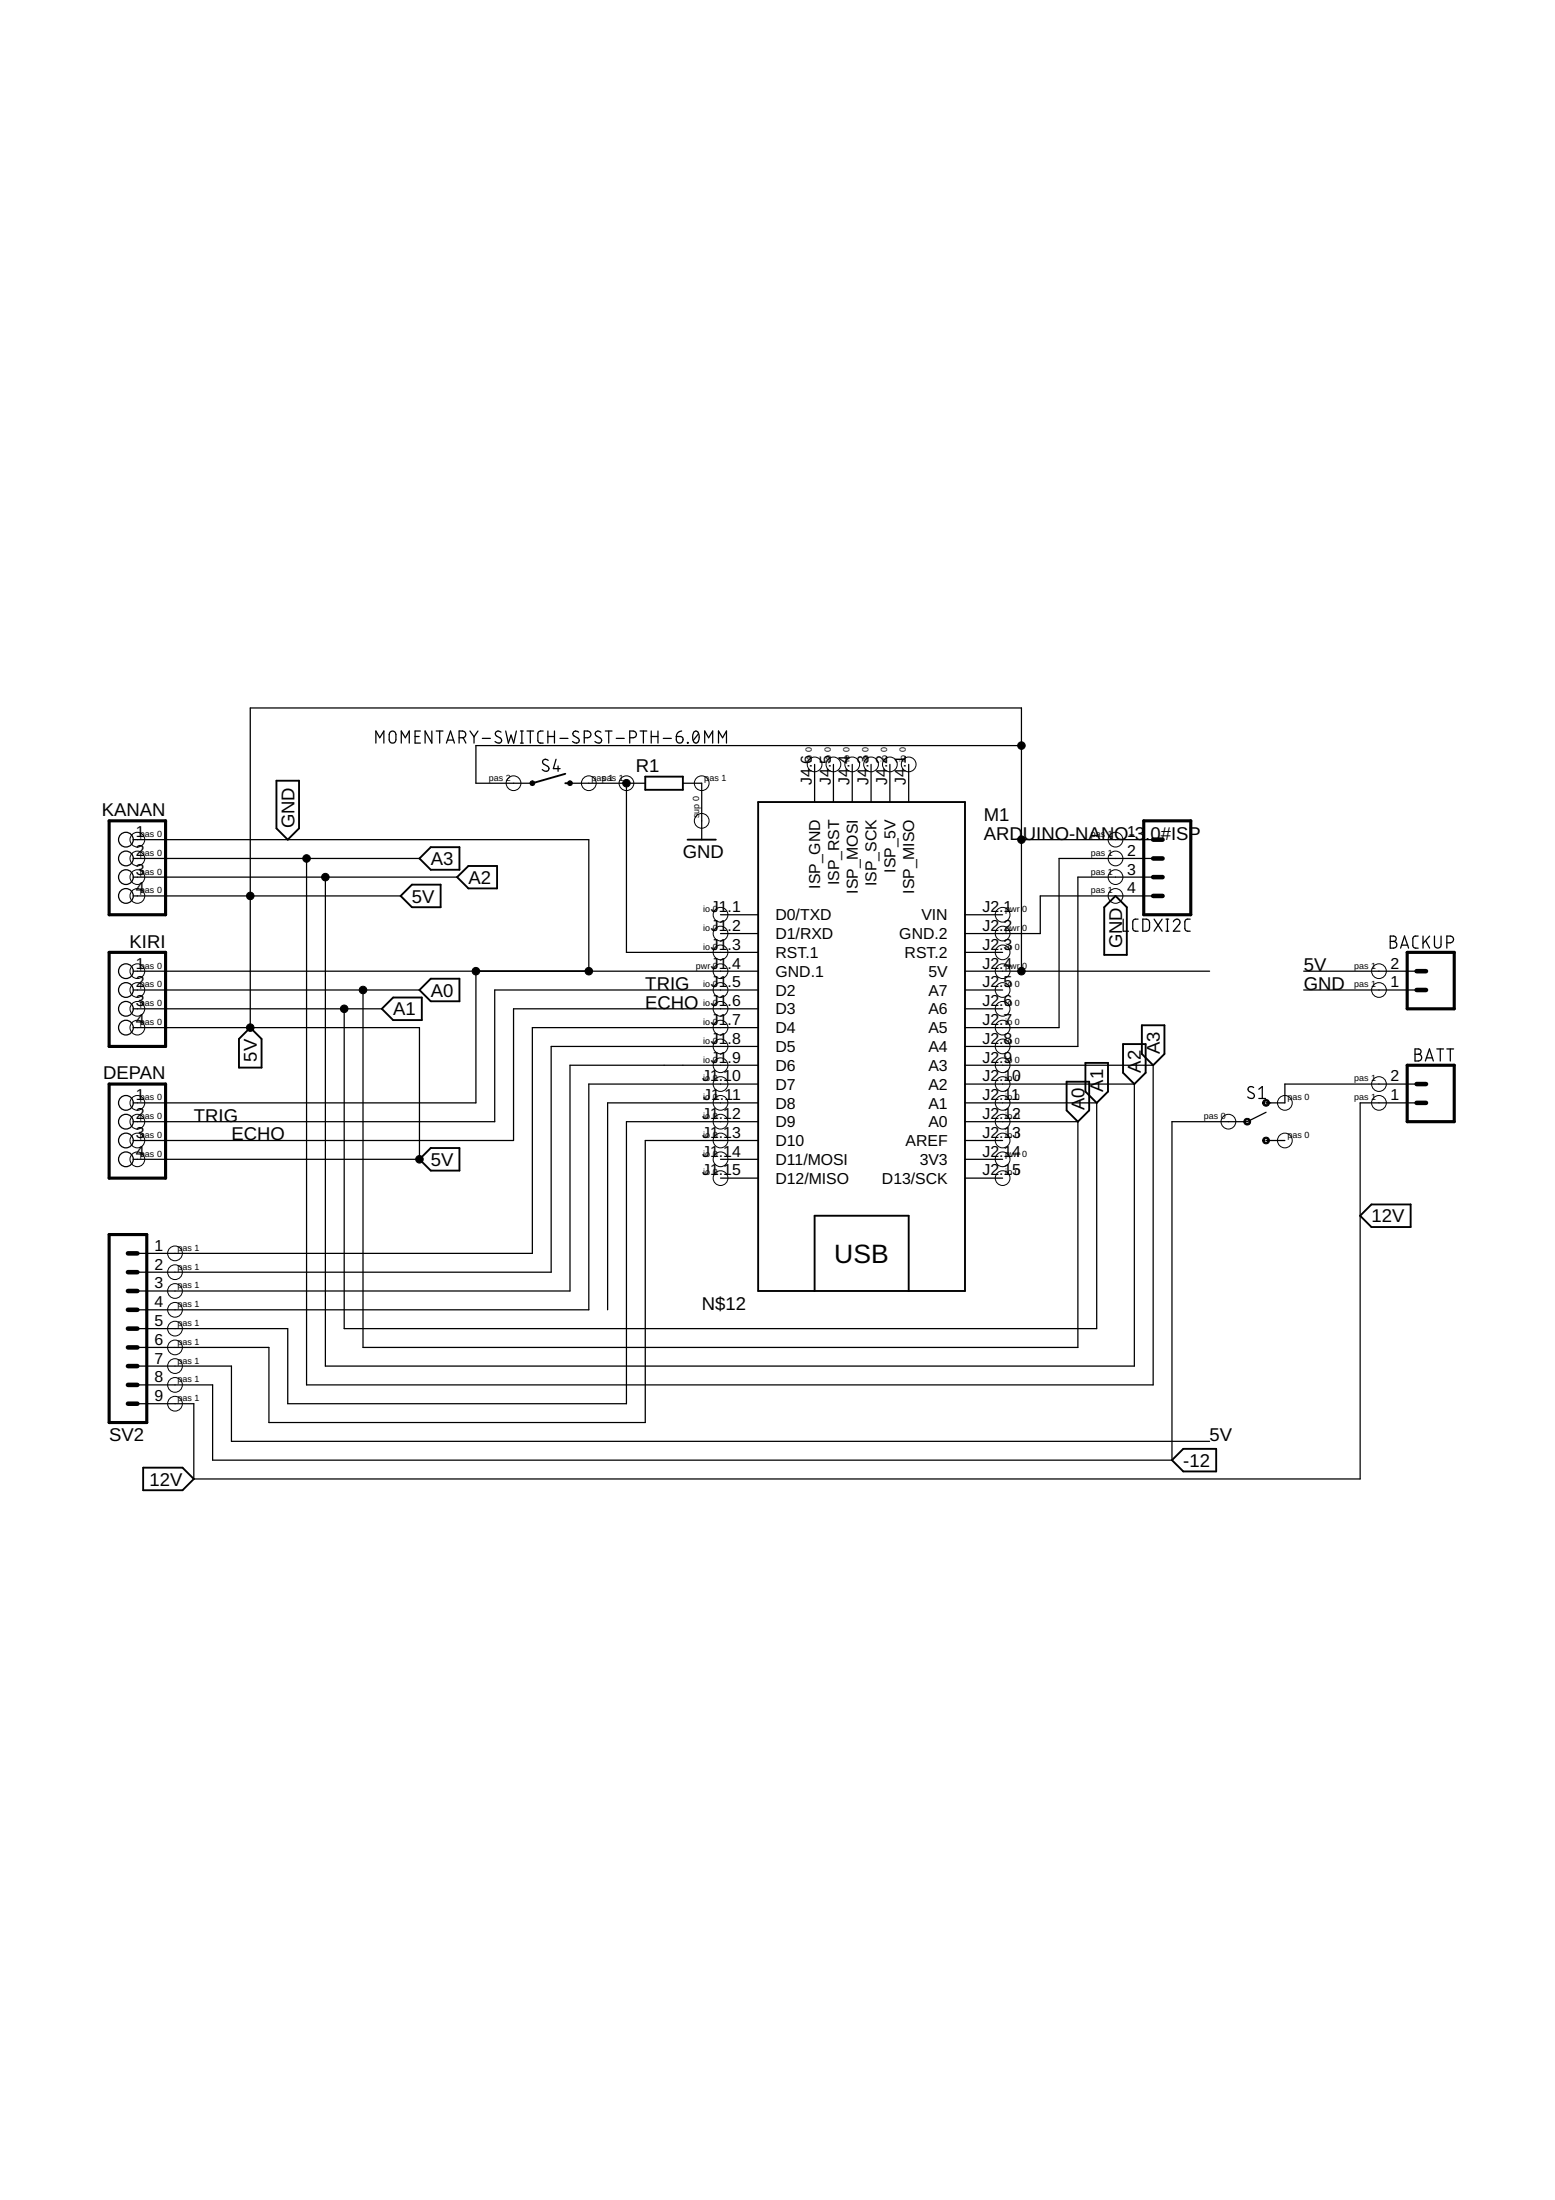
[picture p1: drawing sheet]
<svg xmlns="http://www.w3.org/2000/svg" width="210mm" height="297mm" viewBox="0 0 210 297" stroke-linecap="round" stroke-linejoin="round" font-family="sans-serif">
<g fill="none" stroke="#000" stroke-width=".17">
<path d="M52.7 98.8a.45 .45 0 0 1 .5-.1 .45 .45 0 0 1 .2 .5v.7a.46 .46 0 0 1-.4 .4 .46 .46 0 0 1-.5-.4v-.7zM56 99.4h.6M56.7 98.7h-.7v1.6h.7M58.3 98.7v1.6l-.9-1.6v1.6M58.9 98.7h.9M59.4 98.7v1.6M60.4 99.9h.8M62 99.6h.4a.46 .46 0 0 0 .5-.4 .46 .46 0 0 0-.5-.5h-.4v1.6M62.5 99.6l.4 .7M63.4 98.7l.6 .8M64 99.5v.8M64.5 98.7l-.5 .8"/>
<path d="M65.1 99.7h1.1M67.6 98.8a.41 .41 0 0 0-.5-.1 .41 .41 0 0 0-.1 .6l.5 .4a.41 .41 0 0 1 .1 .6 .41 .41 0 0 1-.6-.1l-.2-.1M68.3 98.7l.3 1.6 .4-1 .3 1 .4-1.6M70.3 98.7h.3M70.4 98.7v1.6M71.1 98.7h.9M71.6 98.7v1.6M73.3 98.7h-.3a.36 .36 0 0 0-.4 .4v.9a.36 .36 0 0 0 .4 .3h.3M74 99.4h.8M74 98.7v1.6M74.8 98.7v1.6M75.6 99.7h1.1"/>
<path d="M78.1 98.8a.43 .43 0 0 0-.5-.1 .43 .43 0 0 0-.3 .5l.7 .5a.38 .38 0 0 1 .1 .5 .38 .38 0 0 1-.5 .1l-.3-.2M78.9 99.6h.4a.46 .46 0 0 0 .5-.4 .46 .46 0 0 0-.5-.5h-.4v1.6M81.1 98.8a.41 .41 0 0 0-.6-.1 .41 .41 0 0 0-.1 .6l.6 .4a.38 .38 0 0 1 .2 .5 .38 .38 0 0 1-.6 .1l-.3-.2M81.7 98.7h.9M82.2 98.7v1.6M83.2 99.7h1.1M85 99.6h.5a.46 .46 0 0 0 .4-.4 .46 .46 0 0 0-.4-.5h-.5v1.6M86.4 98.7h.9M86.8 98.7v1.6M87.9 99.4h.9M87.9 98.7v1.6M88.8 98.7v1.6"/>
<path d="M89.5 99.7h1.1M91.3 99.4h.5a.45 .45 0 0 1 .4 .5 .45 .45 0 0 1-.5 .4 .45 .45 0 0 1-.4-.4zM92 98.7a.74 .74 0 0 0-.7 .7M93.7 98.8a.34 .34 0 0 1 .6 .1 1.13 1.13 0 0 1-.2 1.4h-.3a1.15 1.15 0 0 1-.1-1.5zM94.3 99.1l-.7 .9M18 113.4h61.5v17.7M18 115.9h38.6M18 118.4h43.7M41.4 115.9v71.1h114.3v-43.2h-25.4M43.9 118.4v66h109.2v-38h-22.8M50.7 100.3v-1.6l.6 .9 .5-.9v1.6M54.2 100.3v-1.6l.5 .9 .5-.9v1.6"/>
<path d="M60.3 100.3l.5-1.6 .5 1.6M70.3 100.3h.3M74 102.7a.42 .42 0 0 0-.5-.2 .42 .42 0 0 0-.2 .5l.6 .5a.38 .38 0 0 1 .1 .5 .38 .38 0 0 1-.5 .1l-.3-.2M75.1 102.5l-.4 1.3h.9M75.3 103.4v.7M76.9 105.7h10.2M84.6 105.7v22.9h17.7M92.2 105.7h2.5v7.7M92.8 100.2l.1 .1zM95.1 100.3v-1.6l.6 .9 .5-.9v1.6M97 100.3v-1.6l.5 .9 .6-.9v1.6M110 103.2v5.1"/>
<path d="M112.5 103.2v5.1M115 103.2v5.1M117.6 103.2v5.1M120.1 103.2v5.1M122.7 103.2v5.1M137.9 113.4h17.8M137.9 100.7h-73.7v5h7.7M155.7 115.9h-12.7v22.8h-12.7M155.7 118.4h-10.2v22.9h-15.2M18 121h36.1M18 131.1h84.3M18 133.7h38.6"/>
<path d="M18 136.2h33.5M18 138.7h38.6v17.8h-38.6M46.5 136.2v43.2h101.5v-30.5h-17.7M49 133.7v48.2h96.5v-30.5h-15.2M64.2 131.1v17.8h-46.2M97.3 123.5h5M97.3 126h5M102.3 133.7h-35.5v17.7h-48.8M102.3 136.2h-33v17.8h-51.3M102.3 138.7h-30.4v30.5h-53.4M130.3 131.1h33M130.3 133.7h5"/>
<path d="M130.3 136.2h5M130.3 123.5h5M130.3 128.6h5M137.9 131.1v-35.5h-104.1v43.1M151.6 124.1v1.6h.7M153.6 124.1h-.3a.36 .36 0 0 0-.4 .4v.9a.36 .36 0 0 0 .4 .3h.3M154.3 124.1h.4a.43 .43 0 0 1 .5 .4v.8a.44 .44 0 0 1-.5 .4h-.4zM155.7 121h-15.3v5h-10.1M155.8 124.1l1.1 1.6M156.9 124.1l-1.1 1.6M157.4 125.7h.4M157.4 124.1h.4"/>
<path d="M157.6 124.1v1.6M158.4 124.5a.44 .44 0 0 1 .6-.4 .44 .44 0 0 1 .2 .7l-.8 .9h.9M160.7 124.1h-.4a.36 .36 0 0 0-.4 .4v.9a.36 .36 0 0 0 .4 .3h.4M176 131.1h15.2M176 133.7h15.2M187.7 126.4h.4a.36 .36 0 0 1 .4 .3 .36 .36 0 0 1-.4 .4 .46 .46 0 0 1 .5 .5 .46 .46 0 0 1-.5 .4h-.4zM187.7 127.1h.4M189.1 128l.5-1.6 .5 1.6M189.2 127.6h.8M191.4 126.4h-.3a.36 .36 0 0 0-.4 .3v1a.36 .36 0 0 0 .4 .3h.3M192.1 126.4v1.6M192.4 127l.6 1"/>
<path d="M193 126.4l-.9 1M193.6 126.4v1.2a.44 .44 0 0 0 .5 .4 .44 .44 0 0 0 .4-.4v-1.2M195.3 127.3h.5a.46 .46 0 0 0 .4-.5 .46 .46 0 0 0-.4-.4h-.5v1.6M97.3 156.5h5M97.3 159.1h5M102.3 148.9h-20.3v27.9M102.3 151.4h-17.7v38.1h-45.8v-10.1h-20.3M102.3 154h-15.2v38.1h-50.8v-10.2h-17.8M102.3 141.3h-27.9v30.5h-55.9M102.3 143.8h-25.4v30.5h-58.4M102.3 146.4h-22.8v30.4h-61M130.3 154h5"/>
<path d="M130.3 156.5h5M130.3 159.1h5M169.2 146.8a.41 .41 0 0 0-.5-.1 .41 .41 0 0 0-.1 .6l.5 .3a.38 .38 0 0 1 .2 .5 .38 .38 0 0 1-.5 .2l-.4-.2M169.9 147.1l.5-.4v1.6M169.9 148.3h.9M170.9 150.2l-2.5 1.2h-10.2v45.7h-129.5v-10.1h-10.2M170.9 154h2.5M191 141.6h.5a.36 .36 0 0 1 .3 .4 .36 .36 0 0 1-.3 .3 .46 .46 0 0 1 .4 .5 .46 .46 0 0 1-.4 .5h-.5zM191 142.3h.5M191.2 146.4h-17.8v2.5h-2.5M191.2 148.9h-7.6v50.8h-157.4v-10.2h-7.7M192.4 143.3l.6-1.7 .5 1.7"/>
<path d="M192.6 142.8h.8M194 141.6h.9M194.4 141.6v1.7M195.3 141.6h.9M195.8 141.6v1.7M18.5 184.4h12.7v10.2h132.1"/>
<circle cx="17" cy="115.9" r=".99"/>
<circle cx="17" cy="113.4" r=".99"/>
<circle cx="17" cy="118.4" r=".99"/>
<circle cx="17" cy="138.7" r=".99"/>
<circle cx="17" cy="131.1" r=".99"/>
<circle cx="17" cy="133.7" r=".99"/>
<circle cx="17" cy="136.2" r=".99"/>
<circle cx="17" cy="121" r=".99"/>
<circle cx="17" cy="156.5" r=".99"/>
<circle cx="17" cy="151.4" r=".99"/>
<circle cx="17" cy="148.9" r=".99"/>
<circle cx="17" cy="154" r=".99"/>
</g>
<g fill="none" stroke="#000" stroke-width=".25">
<path d="M37.3 105.4h3.1v6.4l-1.6 1.6-1.5-1.6zM56.6 115.9l1.5-1.5h3.9v3h-3.9zM61.7 118.4l1.5-1.5h3.9v3.1h-3.9zM76.3 105.7h.6M76.3 104.5l-4.4 1.2M87.1 104.9h5.1v1.7h-5.1zM92.8 113.4h3.8M102.3 108.3h28v66h-28zM51.5 136.2l1.6-1.5h3.8v3h-3.8zM54.1 121l1.5-1.6h3.9v3.1h-3.9zM56.6 133.7l1.5-1.6h3.9v3.1h-3.9zM150.6 121l1.5 1.5v6.4h-3v-6.4z"/>
<path d="M154.1 138.4h3.1v3.9l-1.5 1.5-1.6-1.5zM32.3 140.3l1.5-1.6 1.5 1.6v3.8h-3zM56.6 156.5l1.5-1.5h3.9v3.1h-3.9zM144 146h3v3.9l-1.5 1.5-1.5-1.5zM146.5 143.5h3.1v3.9l-1.6 1.5-1.5-1.5zM151.6 141h3v3.8l-1.5 1.6-1.5-1.6zM110 174.3v-10.2h12.7v10.2M183.6 164.1l1.5-1.5h5.3v3.1h-5.3zM19.3 198.2h5.3l1.6 1.5-1.6 1.5h-5.3zM158.2 197.1l1.5-1.5h4.5v3.1h-4.5z"/>
</g>
<path d="M14.7 110.8h7.7v12.7h-7.7zM154.4 110.8h6.3v12.7h-6.3zM14.7 128.6h7.7v12.7h-7.7zM189.9 128.6h6.4v7.6h-6.4zM14.7 146.4h7.7v12.7h-7.7zM189.9 143.8h6.4v7.6h-6.4zM14.7 166.7h5.1v25.4h-5.1z" fill="none" stroke="#000" stroke-width=".42"/>
<g fill="none" stroke="#000" stroke-width=".61">
<path d="M155.7 118.4h1.2M155.7 115.9h1.2M155.7 113.4h1.2M155.7 121h1.2M191.2 131.1h1.3M191.2 133.7h1.3M191.2 146.4h1.3M191.2 148.9h1.3M17.3 174.3h1.2M17.3 171.8h1.2M17.3 169.2h1.2M17.3 179.4h1.2"/>
<path d="M17.3 176.8h1.2M17.3 187h1.2M17.3 184.4h1.2M17.3 181.9h1.2M17.3 189.5h1.2"/>
</g>
<g fill="#000" stroke="#000" stroke-width=".13">
<path d="M168.1 151.1a.47 .47 0 0 1 .7 .1 .47 .47 0 0 1-.3 .7 .47 .47 0 0 1-.6-.5h.2a.26 .26 0 0 1 .4-.2 .26 .26 0 0 1 0 .4 .26 .26 0 0 1-.4 0v-.2h-.2z" fill-rule="evenodd"/>
<path d="M170.6 148.5a.47 .47 0 0 1 .7 .2 .47 .47 0 0 1-.3 .7 .47 .47 0 0 1-.6-.5h.2a.26 .26 0 0 1 .4-.2 .26 .26 0 0 1 .1 .4 .26 .26 0 0 1-.4-.1l-.1-.1h-.2z" fill-rule="evenodd"/>
<path d="M170.6 153.6a.47 .47 0 0 1 .7 .2 .47 .47 0 0 1-.3 .6 .47 .47 0 0 1-.6-.4h.2a.26 .26 0 0 1 .4-.2 .26 .26 0 0 1 .1 .4 .26 .26 0 0 1-.4-.1l-.1-.1h-.2z" fill-rule="evenodd"/>
<circle cx="41.4" cy="115.9" r=".51"/>
<circle cx="43.9" cy="118.4" r=".51"/>
<circle cx="71.9" cy="105.7" r=".33"/>
<circle cx="76.9" cy="105.7" r=".33"/>
<circle cx="84.6" cy="105.7" r=".51"/>
<circle cx="137.9" cy="113.4" r=".51"/>
<circle cx="137.9" cy="100.7" r=".51"/>
<circle cx="33.8" cy="121" r=".51"/>
<circle cx="33.8" cy="138.7" r=".51"/>
<circle cx="46.5" cy="136.2" r=".51"/>
<circle cx="49" cy="133.7" r=".51"/>
<circle cx="64.2" cy="131.1" r=".51"/>
<circle cx="79.5" cy="131.1" r=".51"/>
<circle cx="137.9" cy="131.1" r=".51"/>
<circle cx="56.6" cy="156.5" r=".51"/>
</g>
<g fill="none" stroke="#000" stroke-width=".13">
<path d="M170.9 154h.6"/>
<circle cx="18.5" cy="118.4" r=".99"/>
<circle cx="18.5" cy="113.4" r=".99"/>
<circle cx="18.5" cy="115.9" r=".99"/>
<circle cx="69.3" cy="105.7" r=".99"/>
<circle cx="79.5" cy="105.7" r=".99"/>
<circle cx="84.6" cy="105.7" r=".99"/>
<circle cx="94.7" cy="105.7" r=".99"/>
<circle cx="94.7" cy="110.8" r=".99"/>
<circle cx="110" cy="103.2" r=".99"/>
<circle cx="112.5" cy="103.2" r=".99"/>
<circle cx="115" cy="103.2" r=".99"/>
<circle cx="117.6" cy="103.2" r=".99"/>
<circle cx="120.1" cy="103.2" r=".99"/>
<circle cx="122.7" cy="103.2" r=".99"/>
<circle cx="150.6" cy="118.4" r=".99"/>
<circle cx="150.6" cy="115.9" r=".99"/>
<circle cx="150.6" cy="113.4" r=".99"/>
<circle cx="18.5" cy="131.1" r=".99"/>
<circle cx="18.5" cy="133.7" r=".99"/>
<circle cx="18.5" cy="136.2" r=".99"/>
<circle cx="18.5" cy="121" r=".99"/>
<circle cx="18.5" cy="138.7" r=".99"/>
<circle cx="97.3" cy="133.7" r=".99"/>
<circle cx="97.3" cy="136.2" r=".99"/>
<circle cx="97.3" cy="126" r=".99"/>
<circle cx="97.3" cy="131.1" r=".99"/>
<circle cx="97.3" cy="123.5" r=".99"/>
<circle cx="97.3" cy="138.7" r=".99"/>
<circle cx="97.3" cy="128.6" r=".99"/>
<circle cx="135.3" cy="138.7" r=".99"/>
<circle cx="135.3" cy="128.6" r=".99"/>
<circle cx="135.3" cy="133.7" r=".99"/>
<circle cx="135.3" cy="131.1" r=".99"/>
<circle cx="135.3" cy="136.2" r=".99"/>
<circle cx="135.3" cy="126" r=".99"/>
<circle cx="135.3" cy="123.5" r=".99"/>
<circle cx="150.6" cy="121" r=".99"/>
<circle cx="186.1" cy="131.1" r=".99"/>
<circle cx="186.1" cy="133.7" r=".99"/>
<circle cx="18.5" cy="151.4" r=".99"/>
<circle cx="18.5" cy="148.9" r=".99"/>
<circle cx="18.5" cy="154" r=".99"/>
<circle cx="18.5" cy="156.5" r=".99"/>
<circle cx="97.3" cy="148.9" r=".99"/>
<circle cx="97.3" cy="154" r=".99"/>
<circle cx="97.3" cy="156.5" r=".99"/>
<circle cx="97.3" cy="146.4" r=".99"/>
<circle cx="97.3" cy="151.4" r=".99"/>
<circle cx="97.3" cy="159.1" r=".99"/>
<circle cx="97.3" cy="141.3" r=".99"/>
<circle cx="97.3" cy="143.8" r=".99"/>
<circle cx="135.3" cy="151.4" r=".99"/>
<circle cx="135.3" cy="146.4" r=".99"/>
<circle cx="135.3" cy="154" r=".99"/>
<circle cx="135.3" cy="156.5" r=".99"/>
<circle cx="135.3" cy="141.3" r=".99"/>
<circle cx="135.3" cy="148.9" r=".99"/>
<circle cx="135.3" cy="159.1" r=".99"/>
<circle cx="135.3" cy="143.8" r=".99"/>
<circle cx="165.8" cy="151.4" r=".99"/>
<circle cx="173.4" cy="148.9" r=".99"/>
<circle cx="173.4" cy="154" r=".99"/>
<circle cx="186.1" cy="148.9" r=".99"/>
<circle cx="186.1" cy="146.4" r=".99"/>
<circle cx="23.6" cy="171.8" r=".99"/>
<circle cx="23.6" cy="169.2" r=".99"/>
<circle cx="23.6" cy="179.4" r=".99"/>
<circle cx="23.6" cy="174.3" r=".99"/>
<circle cx="23.6" cy="176.8" r=".99"/>
<circle cx="23.6" cy="184.4" r=".99"/>
<circle cx="23.6" cy="187" r=".99"/>
<circle cx="23.6" cy="181.9" r=".99"/>
<circle cx="23.6" cy="189.5" r=".99"/>
</g>
<text font-size="3.6" x="112.6" y="170.5">USB</text>
<g font-size="2.5">
<text x="85.8" y="104.2">R1</text>
<text x="13.7" y="110.2">KANAN</text>
<text x="39.7" y="111.8" transform="rotate(-90 39.7 111.8)">GND</text>
<text x="132.8" y="113.4">ARD</text>
<text x="132.8" y="110.8">M1</text>
<text x="138.1" y="113.4">UINO-NANO-3</text>
<text x="154.6" y="113.4">.0#ISP</text>
<text x="58.1" y="116.8">A3</text>
<text x="63.2" y="119.3">A2</text>
<text x="92.2" y="115.9">GND</text>
<text x="55.6" y="121.9">5V</text>
<text x="17.5" y="128">KIRI</text>
<text x="151.5" y="128" transform="rotate(-90 151.5 128)">GND</text>
<text x="176" y="131.1">5V</text>
<text x="53.1" y="137.1">A1</text>
<text x="58.1" y="134.6">A0</text>
<text x="87.1" y="133.7">TRIG</text>
<text x="87.1" y="136.2">ECHO</text>
<text x="176" y="133.7">GND</text>
<text x="34.7" y="143.3" transform="rotate(-90 34.7 143.3)">5V</text>
<text x="154" y="143.2" transform="rotate(-90 154 143.2)">2</text>
<text x="156.6" y="142.3" transform="rotate(-90 156.6 142.3)">A3</text>
<text x="13.9" y="145.7">DEPAN</text>
<text x="146.4" y="149.9" transform="rotate(-90 146.4 149.9)">A</text>
<text x="146.4" y="148.3" transform="rotate(-90 146.4 148.3)">0</text>
<text x="148.9" y="147.4" transform="rotate(-90 148.9 147.4)">A</text>
<text x="148.9" y="145.7" transform="rotate(-90 148.9 145.7)">1</text>
<text x="154" y="144.8" transform="rotate(-90 154 144.8)">A</text>
<text x="26.2" y="151.4">TRIG</text>
<text x="31.2" y="154">ECHO</text>
<text x="58.1" y="157.4">5V</text>
<text x="185.1" y="165">12V</text>
<text x="94.7" y="176.8">N$12</text>
<text x="14.7" y="194.6">SV2</text>
<text x="163.3" y="194.6">5V</text>
<text x="20.2" y="200.6">12V</text>
<text x="159.7" y="198">-12</text>
</g>
<g font-size="2.1">
<text x="109.6" y="105.9" transform="rotate(-90 109.6 105.9)">J4.6</text>
<text x="112.1" y="105.9" transform="rotate(-90 112.1 105.9)">J4.5</text>
<text x="114.7" y="105.9" transform="rotate(-90 114.7 105.9)">J4.4</text>
<text x="117.2" y="105.9" transform="rotate(-90 117.2 105.9)">J4.3</text>
<text x="119.8" y="105.9" transform="rotate(-90 119.8 105.9)">J4.2</text>
<text x="122.3" y="105.9" transform="rotate(-90 122.3 105.9)">J4.1</text>
<text x="18.3" y="113">1</text>
<text x="152.1" y="113">1</text>
<text x="18.3" y="115.5">2</text>
<text x="18.3" y="118.1">3</text>
<text x="110.7" y="120" transform="rotate(-90 110.7 120)">ISP_GND</text>
<text x="113.3" y="119.5" transform="rotate(-90 113.3 119.5)">ISP_RST</text>
<text x="118.3" y="119.6" transform="rotate(-90 118.3 119.6)">ISP_SCK</text>
<text x="120.9" y="117.8" transform="rotate(-90 120.9 117.8)">ISP_5V</text>
<text x="152.1" y="115.5">2</text>
<text x="152.1" y="118.1">3</text>
<text x="18.3" y="120.6">4</text>
<text x="96" y="123.2">J1.1</text>
<text x="96" y="125.7">J1.2</text>
<text x="104.7" y="124.3">D0/TXD</text>
<text x="115.8" y="120.7" transform="rotate(-90 115.8 120.7)">ISP_MOSI</text>
<text x="123.4" y="120.7" transform="rotate(-90 123.4 120.7)">ISP_MISO</text>
<text x="124.4" y="124.3">VIN</text>
<text x="132.6" y="123.2">J2.1</text>
<text x="132.6" y="125.7">J2.2</text>
<text x="152.1" y="120.6">4</text>
<text x="18.3" y="130.8">1</text>
<text x="96" y="128.2">J1.3</text>
<text x="96" y="130.8">J1.4</text>
<text x="104.7" y="126.8">D1/RXD</text>
<text x="104.7" y="129.4">RST.1</text>
<text x="104.7" y="131.9">GND.1</text>
<text x="121.4" y="126.8">GND.2</text>
<text x="122.1" y="129.4">RST.2</text>
<text x="125.3" y="131.9">5V</text>
<text x="132.6" y="128.2">J2.3</text>
<text x="132.6" y="130.8">J2.4</text>
<text x="187.7" y="130.8">2</text>
<text x="18.3" y="133.3">2</text>
<text x="18.3" y="135.9">3</text>
<text x="96" y="133.3">J1.5</text>
<text x="96" y="135.9">J1.6</text>
<text x="104.7" y="134.4">D2</text>
<text x="104.7" y="137">D3</text>
<text x="125.3" y="134.4">A7</text>
<text x="125.3" y="137">A6</text>
<text x="132.6" y="133.3">J2.5</text>
<text x="132.6" y="135.9">J2.6</text>
<text x="187.7" y="133.3">1</text>
<text x="18.3" y="138.4">4</text>
<text x="96" y="138.4">J1.7</text>
<text x="96" y="140.9">J1.8</text>
<text x="96" y="143.5">J1.9</text>
<text x="104.7" y="139.5">D4</text>
<text x="104.7" y="142.1">D5</text>
<text x="125.3" y="139.5">A5</text>
<text x="125.3" y="142.1">A4</text>
<text x="132.6" y="138.4">J2.7</text>
<text x="132.6" y="140.9">J2.8</text>
<text x="132.6" y="143.5">J2.9</text>
<text x="18.3" y="148.6">1</text>
<text x="94.8" y="146">J1.10</text>
<text x="94.9" y="148.6">J1.11</text>
<text x="104.7" y="144.6">D6</text>
<text x="104.7" y="147.1">D7</text>
<text x="104.7" y="149.7">D8</text>
<text x="125.3" y="144.6">A3</text>
<text x="125.3" y="147.1">A2</text>
<text x="125.3" y="149.7">A1</text>
<text x="132.6" y="146">J2.10</text>
<text x="132.6" y="148.6">J2.11</text>
<text x="187.7" y="148.6">1</text>
<text x="187.7" y="146">2</text>
<text x="18.3" y="151.1">2</text>
<text x="18.3" y="153.6">3</text>
<text x="94.8" y="151.1">J1.12</text>
<text x="94.8" y="153.6">J1.13</text>
<text x="104.7" y="152.2">D9</text>
<text x="104.7" y="154.7">D10</text>
<text x="122.2" y="154.7">AREF</text>
<text x="125.3" y="152.2">A0</text>
<text x="132.6" y="151.1">J2.12</text>
<text x="132.6" y="153.6">J2.13</text>
<text x="18.3" y="156.2">4</text>
<text x="94.8" y="156.2">J1.14</text>
<text x="94.8" y="158.7">J1.15</text>
<text x="104.7" y="157.3">D11/MOSI</text>
<text x="104.7" y="159.8">D12/MISO</text>
<text x="119" y="159.8">D13/SCK</text>
<text x="124.1" y="157.3">3V3</text>
<text x="132.6" y="156.2">J2.14</text>
<text x="132.6" y="158.7">J2.15</text>
<text x="20.9" y="168.9">1</text>
<text x="20.9" y="171.4">2</text>
<text x="20.9" y="173.9">3</text>
<text x="20.9" y="176.5">4</text>
<text x="20.9" y="179">5</text>
<text x="20.9" y="181.6">6</text>
<text x="20.9" y="184.1">7</text>
<text x="20.9" y="186.6">8</text>
<text x="20.9" y="189.2">9</text>
</g>
<g font-size="1.2">
<text x="66" y="105.4">pas 2</text>
<text x="79.8" y="105.4">pas 1</text>
<text x="81.2" y="105.4">pas 1</text>
<text x="95.1" y="105.4">pas 1</text>
<text x="109.6" y="102.8" transform="rotate(-90 109.6 102.8)">io 0</text>
<text x="112.1" y="102.8" transform="rotate(-90 112.1 102.8)">io 0</text>
<text x="114.7" y="102.8" transform="rotate(-90 114.7 102.8)">io 0</text>
<text x="117.2" y="102.8" transform="rotate(-90 117.2 102.8)">io 0</text>
<text x="119.8" y="102.8" transform="rotate(-90 119.8 102.8)">io 0</text>
<text x="122.3" y="102.8" transform="rotate(-90 122.3 102.8)">io 0</text>
<text x="18.9" y="113">pas 0</text>
<text x="94.4" y="110.5" transform="rotate(-90 94.4 110.5)">sup 0</text>
<text x="147.2" y="113">pas 1</text>
<text x="18.9" y="115.5">pas 0</text>
<text x="18.9" y="118.1">pas 0</text>
<text x="147.2" y="115.5">pas 1</text>
<text x="147.2" y="118.1">pas 1</text>
<text x="18.9" y="120.6">pas 0</text>
<text x="94.9" y="123.2">io 0</text>
<text x="94.9" y="125.7">io 0</text>
<text x="135.7" y="123.2">pwr</text>
<text x="135.7" y="125.7">pwr</text>
<text x="138" y="123.2">0</text>
<text x="138" y="125.7">0</text>
<text x="147.2" y="120.6">pas 1</text>
<text x="18.9" y="130.8">pas 0</text>
<text x="93.9" y="130.8">pwr 0</text>
<text x="94.9" y="128.2">io 0</text>
<text x="135.7" y="128.2">io 0</text>
<text x="135.7" y="130.8">pwr</text>
<text x="138" y="130.8">0</text>
<text x="182.8" y="130.8">pas 1</text>
<text x="18.9" y="133.3">pas 0</text>
<text x="18.9" y="135.9">pas 0</text>
<text x="94.9" y="133.3">io 0</text>
<text x="94.9" y="135.9">io 0</text>
<text x="135.7" y="133.3">io 0</text>
<text x="135.7" y="135.9">io 0</text>
<text x="182.8" y="133.3">pas 1</text>
<text x="18.9" y="138.4">pas 0</text>
<text x="94.9" y="138.4">io 0</text>
<text x="94.9" y="140.9">io 0</text>
<text x="94.9" y="143.5">io 0</text>
<text x="135.7" y="138.4">io 0</text>
<text x="135.7" y="140.9">io 0</text>
<text x="135.7" y="143.5">io 0</text>
<text x="18.9" y="148.6">pas 0</text>
<text x="94.9" y="146">io 0</text>
<text x="94.9" y="148.6">io 0</text>
<text x="135.7" y="146">io 0</text>
<text x="135.7" y="148.6">io 0</text>
<text x="173.8" y="148.6">pas 0</text>
<text x="182.8" y="148.6">pas 1</text>
<text x="182.8" y="146">pas 1</text>
<text x="18.9" y="151.1">pas 0</text>
<text x="18.9" y="153.6">pas 0</text>
<text x="94.9" y="151.1">io 0</text>
<text x="94.9" y="153.6">io 0</text>
<text x="135.7" y="151.1">io 0</text>
<text x="135.7" y="153.6">io 0</text>
<text x="162.5" y="151.1">pas 0</text>
<text x="173.8" y="153.6">pas 0</text>
<text x="18.9" y="156.2">pas 0</text>
<text x="94.9" y="156.2">io 0</text>
<text x="94.9" y="158.7">io 0</text>
<text x="135.7" y="156.2">pwr 0</text>
<text x="135.7" y="158.7">io 0</text>
<text x="24" y="168.9">pas 1</text>
<text x="24" y="171.4">pas 1</text>
<text x="24" y="173.9">pas 1</text>
<text x="24" y="176.5">pas 1</text>
<text x="24" y="179">pas 1</text>
<text x="24" y="181.6">pas 1</text>
<text x="24" y="184.1">pas 1</text>
<text x="24" y="186.6">pas 1</text>
<text x="24" y="189.2">pas 1</text>
</g>
</svg>
